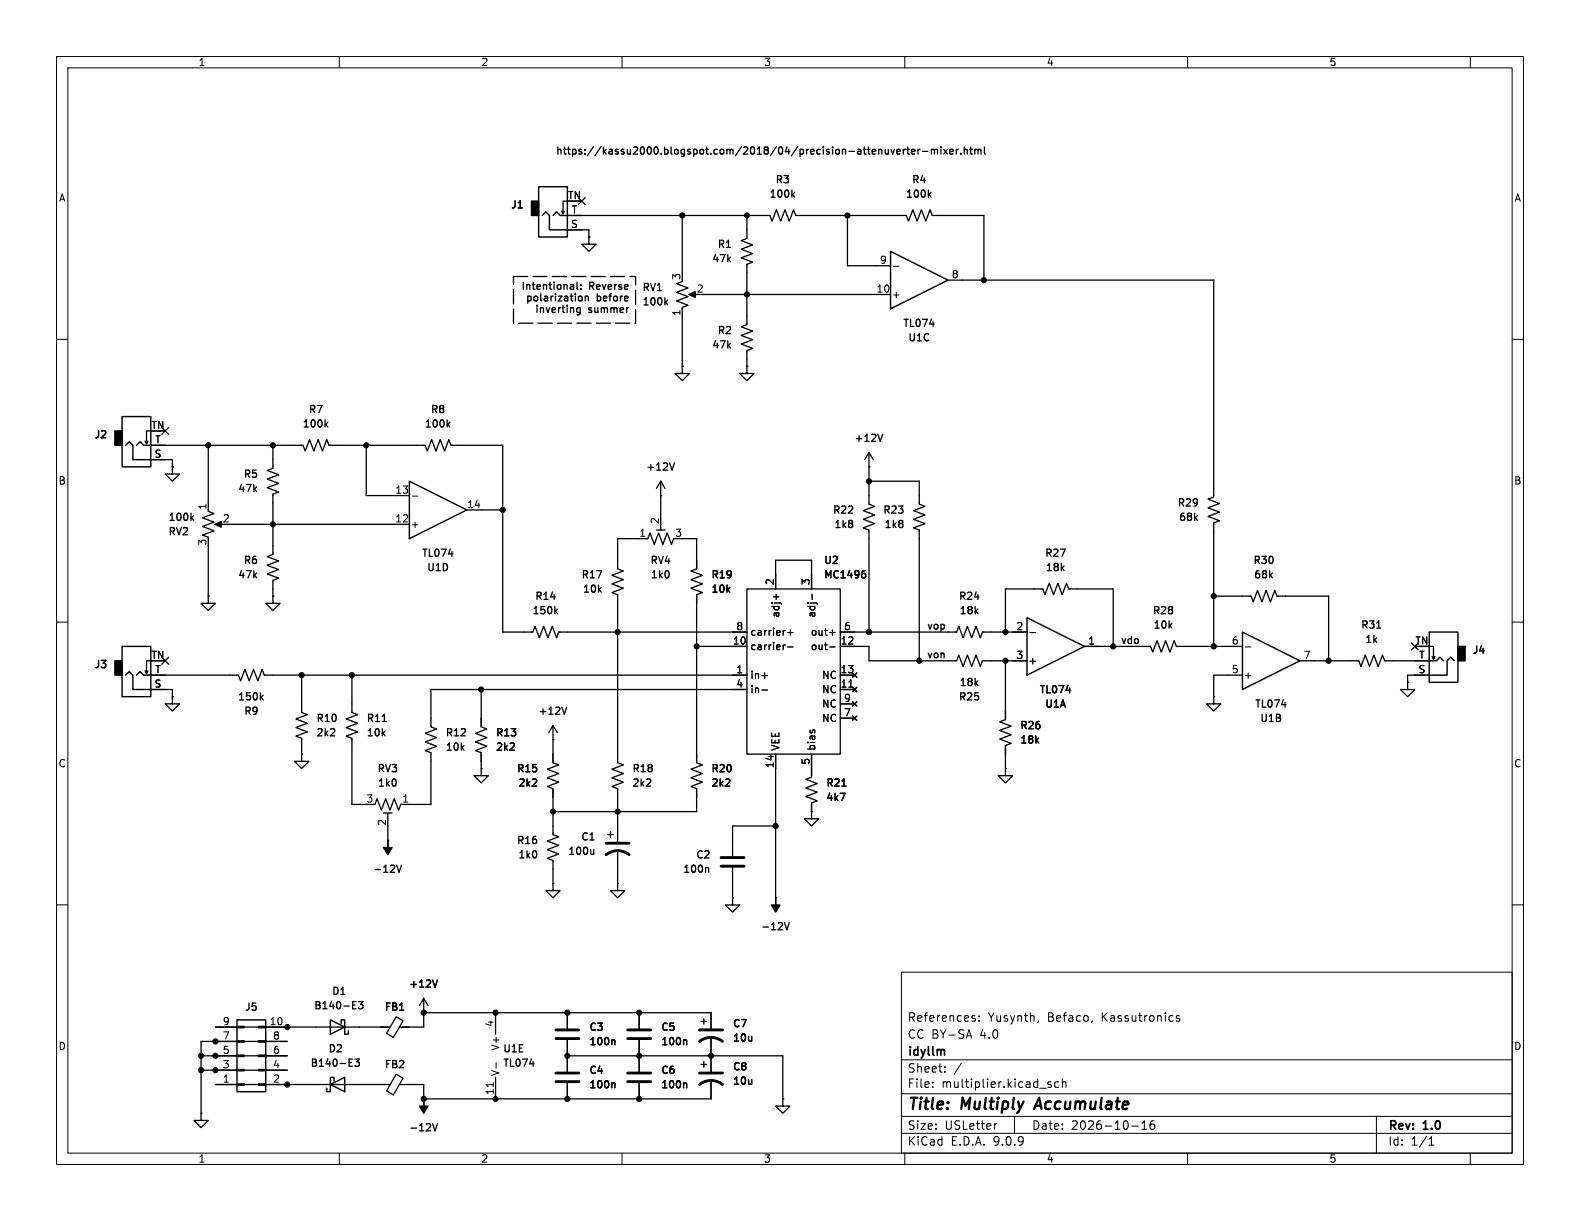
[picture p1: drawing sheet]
<svg xmlns="http://www.w3.org/2000/svg" width="279mm" height="216mm" viewBox="0 0 279 216" stroke-linecap="round" stroke-linejoin="round" font-family="sans-serif">
<g fill="none" stroke="#000" stroke-width=".18">
<path d="M10 10h259.4v195.9h-259.4zM12 12h255.4v191.9h-255.4zM60 10v2M110 10v2M160 10v2M210 10v2M260 10v2M158 47.1h1M10 60h2M267.4 60h2M72.9 87.7h1M10 110h2"/>
<path d="M134.7 119.5h1M137.3 105.1v.9M138.9 114l-.3 .1M139.3 111.9h.9M139.3 114.4h.9M139.8 111.4v.9M143.6 105.1v.9M146.7 111.9h1M146.7 114.4h1M182.1 111.9h1M220.2 114.4h1M267.4 110h2"/>
<path d="M134.7 122h1M150.1 121.5h.7M10 160h2M159.4 171.9h108v32h-108zM172.1 179.6l.3 .1M173.1 179.7v.1M208.6 179.7l-.4-.1-.2 .2 .1 .2 .5 .2v.3h-.6M267.4 160h2M87.2 191.4v.8M87.7 187.9v1M159.4 197.4h108M159.4 193.4h108"/>
<path d="M159.4 187.4h108M164.9 192.1v.2M164.9 191.4v.1M167.1 189.4v.2M167.1 188.7v.1M170 188l-1.3 1.9M171 183.2h.7M171.4 182.1l.5 1.5M172.1 180.1l.3 .1 .1 .2-.2 .2h-.3M173.1 180.4v.2M176.3 198.7l-.3 .1M179.4 197.4v3"/>
<path d="M183.6 180.5l-.1 .3M185.3 191.6l.6 .4-.2 .3-.4-.1M185.9 191.4l-.4-.1-.2 .2M187.2 191.4l-.4-.1-.3 .3v.4l.1 .2h.6M187.9 191.4l.2-.1 .3 .1 .1 .9M187.9 190.8v1.5M193.1 180.5l-.1 .3M200.1 199.1h1.2M201.9 199.7h.9M201.9 198.6l.5-.4v1.5M204.1 198.2a.59 .59 0 0 0-.7 .6v.6l.1 .2 .4 .1 .2-.2 .1-.5-.1-.2h-.5l-.2 .2M243.4 197.4v6.5"/>
<path d="M60 203.9v2M110 203.9v2M159.4 200.4h108M160 203.9v2M210 203.9v2M252.7 202.5h.9M252.7 201.4l.4-.4v1.5M260 203.9v2"/>
</g>
<path d="M183.8 194.1l-1 2" fill="none" stroke="#000" stroke-width=".4"/>
<g fill="none" stroke="#000" stroke-width=".25">
<path d="M95.2 33h5.1v8.9h-5.1zM95.9 38.1l.6-.6 .7 .6v2.5h3.1M97.8 38.1l.6-.6 .7 .6h1.2M157.5 44.5l10.1 5-10.1 5.1zM21.6 73.7h5.1v8.9h-5.1zM22.2 78.7l.7-.6 .6 .6v2.6h3.2M24.1 78.7l.7-.6 .6 .6h1.3M72.4 85.1l10.1 5.1-10.1 5.1zM21.6 114.3h5.1v8.9h-5.1zM22.2 119.4l.7-.7 .6 .7v2.5h3.2M24.1 119.4l.7-.7 .6 .7h1.3M181.6 109.2l10.2 5.1-10.2 5.1z"/>
<path d="M219.7 111.8l10.2 5-10.2 5.1zM252.7 111.8h5.1v8.9h-5.1zM252.7 116.8h1.3l.6-.6 .7 .6M257.2 116.8l-.7-.6-.6 .6v2.6h-3.2M41.9 180.3h5.1v12.7h-5.1zM58.4 180.3l2.6 1.3-2.6 1.3zM58.4 191.8l2.6-1.3v2.5zM59.1 191.1v-.6h-.7v2.5h-.6v-.6M60.3 181v-.7h.7v2.6h.6v-.7"/>
</g>
<g fill="none" stroke="#000" stroke-width=".23">
<path d="M91.6 36.8h.8M99.8 37.3l-.2 .5M100.3 38.1h35.8l.4 1 .8-2 .7 2 .8-2 .8 2 .7-2 .4 1h19.6l.4 1 .7-2 .8 2 .7-2 .8 2 .8-2 .3 1h9.2v11.4M100.3 35.6h-.7v2.2l-.3-.5M102.3 35l1.2 1.2M103.5 35l-1.2 1.2M120.6 38.1v10.2M132.1 38.1v4.1l-1 .3 2 .8-2 .8 2 .7-2 .8 2 .8-1 .3v10.7l-1 .4 2 .7-2 .8 2 .8-2 .7 2 .8-1 .4v2.8M140.2 34.4l.3 .5M140.5 34l-.5 .5M149.9 38.1v8.9h7.6M157.1 26.4v.8"/>
<path d="M157.1 27.1l-.4 .1M157.6 26.4l.3 .8 .3-.8M158.6 26.8l.6-.1-.1-.2-.3-.1-.2 .2 .1 .6h.4M159.7 26.4v.8M160.1 26.4l-.4 .2M160.3 26.4h.5M160.5 26v1.1l.3 .1M161.2 26.8l.6-.1-.1-.2-.3-.1-.2 .2 .1 .6h.4M162.3 26.4v.8M162.7 26.4l-.4 .2M163.1 26.8h1M164.3 34.4l.3 .5"/>
<path d="M164.6 34l-.4 .5M164.7 26.5l.4-.1 .1 .2M164.7 26.4v.8M165.2 26.6l.2-.2 .3 .1 .1 .7M165.2 26.6v.6M166.4 26v.1M166.4 26.4v.8M166.9 26.4l.6 .8M167.5 26.4l-.6 .8M168 26.8l.6-.1-.1-.2-.4-.1-.1 .2v.6h.5M169.1 26.4v.8M169.5 26.4l-.4 .2"/>
<path d="M169.9 27.1v.1M170.5 26.5l.2-.1 .3 .1 .1 .7M170.5 26v1.2M171.5 26.4h.5M171.7 26v1.1l.3 .1M172.4 26.5l.3-.1 .2 .2M172.4 26.4v.8M172.9 26.6l.2-.2 .3 .1 .1 .7M172.9 26.6v.6M174.1 26v1.1l.2 .1M92.5 49.9v1.3M94.3 49.9v1.1"/>
<path d="M95.6 51.9v1.1M97.3 49.9v1.1M98 49.9l-.1 .1M98 49.9v.1M99.6 54v1.1M100.3 40.6h3.8v1.3M101 50.3h.3l.1 .2v.7M101 51.9v1.1M101.4 51.1l-.4 .1M101.4 50.6l-.4 .1M101.7 51.9v.1M101.7 51.9l.1 .1"/>
<path d="M101.7 51.9v.2M102 54.7l.1 .5h.5M102 49.9v1.1l.2 .2M102.2 54.4l.4 .1M102.3 52.6l.2-.2h.3l.1 .2-.1 .6h-.3l-.2-.2M102.6 54.4v1l-.3 .3-.3-.1M102.7 51v.2M102.7 50.4v.1M103.5 52.4v.8M103.7 52.4l-.2 .1M104 52.4v.8M104.1 41.9v1.3h1.3l-1.3 1.3-1.2-1.3h1.2"/>
<path d="M104.1 41.9h.1M104.9 50l-.6-.1v1.3M105.6 51.9v1.3M111 52.4l.1 .3-.7 .1M111.2 54.4l-.3 .1M117.7 53.4l.4 .5M118.1 53.1l-.5 .5M120.6 49.8l-1 .4 2.1 .7-2.1 .8 2.1 .8-2.1 .7 2.1 .8-1.1 .4v10.4M122.2 52.1h1M124.5 52.1h33M164.4 57.3h.8M167.6 49.5h47v38.4l-1 .4 2 .7-2 .8 2 .8-2 .7 2 .8-1 .4v21.8"/>
<path d="M26.2 78l-.3 .5M26.7 78.7h26.9l.4 1.1 .7-2.1 .8 2.1 .8-2.1 .7 2.1 .8-2.1 .4 1h17l.4 1.1 .7-2.1 .8 2.1 .8-2.1 .7 2.1 .8-2.1 .4 1h9.1v33.1h5.3l.4-1.1 .8 2.1 .7-2.1 .8 2.1 .8-2.1 .7 2.1 .4-1h33.3M26.7 76.2h-.8v2.3l-.2-.5M28.6 75.6l1.2 1.2M29.8 75.6l-1.2 1.2M36.8 78.7v11.5M48.3 78.7v4.1l-1.1 .4 2.1 .7-2.1 .8 2.1 .8-2.1 .7 2.1 .8-1 .4v10.6l-1.1 .4 2.1 .8-2.1 .7 2.1 .8-2.1 .8 2.1 .7-1 .4v2.8M57.6 75l.4 .5M58 74.7l-.5 .4M64.8 78.7v8.9h7.6M79.2 75l.4 .5M79.6 74.7l-.5 .4"/>
<path d="M120.6 64.8v1.2h1.3l-1.3 1.3-1.2-1.3h1.2M120.6 64.8h.1M132.1 64.8v1.2h1.2l-1.2 1.3-1.3-1.3h1.3M132.1 64.8h.1M156.1 76.8l-.4 1.2M26.7 81.3h3.8v1.3M30.5 82.6v1.2h1.2l-1.2 1.3-1.3-1.3h1.3M30.5 82.6h.1M33.9 91.5l.3 .5M34.2 91.2l-.4 .5M36.8 90.4l1 .4-2 .8 2 .7-2 .8 2 .8-2 .7 1 .4v.3M36.8 96.5v8.9"/>
<path d="M38.4 92.7h1M40.6 92.7h31.8M79.3 97.9h.8M82.5 90.2h6.4M116.1 93.7h1.5M116.8 87.6h.1M116.8 85.1l-.7 1.3M116.8 85.1l.8 1.3M116.8 85.1v6.3M116.8 92.7v1M119.1 95.3l-.4 1-.7-2.1-.8 2.1-.7-2.1-.8 2.1-.8-2.1-.3 1.1h-5.4v5.3l1 .4-2 .7 2 .8-2 .8 2 .7-2 .8 1 .4v29.7l1 .4-2 .7 2 .8-2 .7 2 .8-2 .8 1 .3v9.4M119.3 81.9l-.5 1.2"/>
<path d="M120.6 95.3h2.6v5.3l-1 .4 2 .7-2 .8 2 .8-2 .7 2 .8-1 .4v29.7l1 .4-2 .7 2 .8-2 .7 2 .8-2 .8 1 .3v4.1h-25.4M150.7 92.1v.3M150.7 92.7v.5M153.7 82.6h.1M153.7 85.1h8.9v4.1l1 .3-2.1 .8 2.1 .8-2.1 .7 2.1 .8-2.1 .7 1.1 .4v23.1M153.7 80v9.2l1 .3-2 .8 2 .8-2 .7 2 .8-2 .7 1 .4v18.1M153.7 80l-.8 1.3M153.7 80l.7 1.3M159.6 92.1v.3M159.6 92.7v.5M26.2 118.6l-.3 .5M26.7 119.4h15.5l.3 1 .8-2 .8 2 .7-2 .8 2 .8-2 .3 1h85.4"/>
<path d="M26.7 116.8h-.8v2.3l-.2-.5M28.6 116.2l1.2 1.2M29.8 116.2l-1.2 1.2M36.8 105.4v1.3h1.3l-1.3 1.3-1.2-1.3h1.2M36.8 105.4h.1M48.3 105.4v1.3h1.2l-1.2 1.3-1.3-1.3h1.3M48.3 105.4h.1M53.3 119.4v6.6l1.1 .4-2.1 .7 2.1 .8-2.1 .8 2.1 .7-2.1 .8 1 .4v2.8M62.2 119.4v6.6l1 .4-2 .7 2 .8-2 .8 2 .7-2 .8 1 .4v11.6h2.6M98.2 108l.4 .5M98.6 107.7l-.5 .5M118.3 101.1v.8"/>
<path d="M123.2 114.3h8.9M132.1 104.1h16.5v29.3h-16.5zM137.2 104.1v-5h6.3v5M148.6 111.8h20.6l.3-1.1 .8 2.1 .8-2.1 .7 2.1 .8-2.1 .8 2.1 .3-1h7.9M148.6 114.3h5.1v2.5h15.5l.3-1 .8 2.1 .8-2.1 .7 2.1 .8-2.1 .8 2.1 .3-1.1h7.9M148.6 119.4h2.5M150.7 119l.8 .8M151.5 119l-.8 .8M152.6 101.4h.2l.3 .2-.1 .5-.4 .1M152.7 100.9h.3M177.8 111.8v-7.7h6.6l.4 1.1 .7-2.1 .8 2.1 .8-2.1 .7 2.1 .8-2.1 .4 1h7.8v10.2M177.8 116.8v10.5l-1 .3 2 .8-2 .8 2 .7-2 .8 2 .7-1 .4v4.1"/>
<path d="M191.8 114.3h11.7l.3 1 .8-2 .8 2 .7-2 .8 2 .7-2 .4 1h11.7M214.6 105.4h6.6l.4 1 .8-2 .7 2 .8-2 .8 2 .7-2 .4 1h9.1v11.4M219.7 119.4h-5.1v3.8M229.9 116.8h10.4l.4 1.1 .7-2.1 .8 2.1 .8-2.1 .7 2.1 .8-2.1 .4 1h7.8M243.4 111.1h.8M249.6 113.7l1.2 1.2M250.8 113.7l-1.2 1.2M252.7 114.3h.8v2.3l.2-.5M252.7 119.4h-3.8v1.3M253.2 116.1l.3 .5M26.7 121.9h3.8v1.3M30.5 123.2v1.3h1.2l-1.2 1.2-1.3-1.2h1.3"/>
<path d="M30.5 123.2h.1M46.2 123.3l.3 .5M46.5 122.9l-.4 .5M53.3 133.4v1.2h1.3l-1.3 1.3-1.2-1.3h1.2M53.3 133.4h.1M58.4 130.1h.8M59.1 129v.4M67.6 127.6h.7M70 138v.8M85.1 121.9v6.6l1 .4-2 .8 2 .7-2 .8 2 .8-2 .7 1 .4v2.8M85.1 135.9v1.3h1.3l-1.3 1.2-1.3-1.2h1.3M85.1 135.9h.1"/>
<path d="M90.2 132.7h.7M90.9 131.5v.4M94.1 139h.8M94.8 137.9v.4M97.8 128.3v6.6l1 .4-2 .7 2 .8-2 .7 2 .8-2 .8 1 .3v8.2l1 .4-2 .7 2 .8-2 .7 2 .8-2 .8 1 .3v4.1M97.8 130.8h.1M97.8 128.3l-.8 1.2M97.8 128.3l.8 1.2M100.2 125l-.4 1.3M114.3 139h.8M115 137.9v.4M128.3 139h.7"/>
<path d="M129 137.9v.4M132.1 121.9h-55.9v6.6l1 .4-2 .8 2 .7-2 .8 2 .8-2 .7 1 .4v9.1h-5.1M137.2 133.4v25.4M143.5 133.4v4l-1 .4 2 .8-2 .7 2 .8-2 .7 2 .8-1 .4v1.5M148.6 121.9h2.5M148.6 124.5h2.5M148.6 127h2.5M148.9 139h.7M150.7 121.5l.8 .8M150.7 124.1l.8 .7M150.7 126.6l.8 .8M151.5 121.5l-.8 .8"/>
<path d="M151.5 124.1l-.8 .7M151.5 126.6l-.8 .8M177.8 135.9v1.3h1.3l-1.3 1.2-1.3-1.2h1.3M177.8 135.9h.1M188.5 122.1h.8M214.6 123.2v1.3h1.3l-1.3 1.2-1.2-1.2h1.2M214.6 123.2h.1M226.6 124.6h.8M248.9 120.7v1.2h-1.3l1.3 1.3 1.3-1.3h-1.3M248.9 120.7h.1M66 142.2h.3l.4-1 .7 2.1 .8-2.1 .8 2.1 .7-2.1 .8 2.1 .4-1.1M67.8 143.8h1.5"/>
<path d="M68.6 148.6h.1M68.6 143.8v1M68.6 146.1v2.5M70.2 153l.4 1.2 .4-1.2M94.8 150.7v.8M97.8 156.2v1.3h1.3l-1.3 1.3-1.3-1.3h1.3M97.8 156.2h.1M105 150.2v.9M105 150.9l-.4 .2M107.4 147.6h1.1M107.9 147.1v1M109.2 156.2v1.3h1.3l-1.3 1.3-1.3-1.3h1.3"/>
<path d="M109.2 156.2h.1M109.2 150.4v5.8M125 153.4l.3 .2v.6M129.5 158.8v1.2h1.3l-1.3 1.3-1.2-1.3h1.2M129.5 158.8h.1M129.5 153.4v5.4M137.2 158.8h.1M137.2 146.1h-7.7v5.3M143.5 143.5v1.3h1.3l-1.3 1.3-1.3-1.3h1.3M143.5 143.5h.1M148.6 140.3h.8l-.5 1.2M62.4 178.4h.6"/>
<path d="M62.4 177.1h.6M63.4 177.1h.8l-.4 .5 .3 .1v.6l-.2 .1-.5-.1M70.1 179.8l1.2 .7-1.7 2.9-1.2-.7zM70.7 178.6h.7M74.9 179.1h.1M74.9 176.5v5.1h-4.3M74.9 179.1h50.8v2.8M74.9 176.5l-.7 1.3M74.9 176.5l.8 1.3M77.3 173.3l-.4 1.3M87.6 179.1v3.8M100.3 179.1v2.8"/>
<path d="M113 179.1v2.8M138.7 163.1l.5 1.3 .4-1.3M35.6 196.9v1.2h1.2l-1.2 1.3-1.3-1.3h1.3M35.6 196.9h.1M35.6 189.2h15.2M35.6 186.7h15.2M38.1 191.8h30.9M38.1 181.6h30.9M41.9 191.6h1.3v.3h-1.3zM41.9 189.1h1.3v.3h-1.3zM41.9 186.6h1.3v.2h-1.3zM41.9 184h1.3v.3h-1.3z"/>
<path d="M41.9 181.5h1.3v.2h-1.3zM45.7 191.6h1.3v.3h-1.3zM45.7 189.1h1.3v.3h-1.3zM45.7 186.6h1.3v.2h-1.3zM45.7 184h1.3v.3h-1.3zM45.7 181.5h1.3v.2h-1.3zM50.8 184.2h-15.2v12.7M61.7 188.5h.6M61.7 187.3h.6M62.8 187.3h.7l-.4 .4 .4 .2v.5l-.2 .1-.5-.1M70.1 189.9l1.2 .8-1.7 2.9-1.2-.7zM70.6 191.8h4.3v2.5"/>
<path d="M74.9 194.3h.1M76.5 198.7l.4 1.3 .4-1.3M87.6 190.5v3.8M93.7 188.1h.8M100.3 186.7h38.1v7.6M100.3 183.9v5.6M100.3 191.5v2.8M108.4 191.5l.3 .2v.6M108.4 183.9l.3 .2v.6M113 183.9v5.6M113 191.5v2.8M121.1 191.5l.3 .2v.6"/>
<path d="M121.1 183.9l.3 .2v.6M124 188.2h1M124 180.6h1M124.5 180.1v1M124.5 187.7v1M125.7 183.4v6.1M125.7 191v3.3h-50.8M132.9 183.2v.9M132.9 190.9v.8M132.9 191.6v.1M132.9 184h.1M138.4 194.3v1.3h1.3l-1.3 1.3-1.2-1.3h1.2"/>
<path d="M138.4 194.3h.1"/>
</g>
<path d="M121.8 52.1l1.1-.5v1zM38 92.7l1.1-.5v1zM68.6 148.6v1.3h.7l-.7 1.2-.8-1.2h.8zM137.2 158.8v1.2h.7l-.7 1.3-.8-1.3h.8zM74.9 194.3v1.3h.8l-.8 1.3-.7-1.3h.7z" fill="#000" stroke="#000" stroke-width=".23"/>
<path d="M94 35.6h1.2v2.5h-1.2zM20.3 76.2h1.3v2.5h-1.3zM20.3 116.8h1.3v2.6h-1.3zM257.8 114.3h1.3v2.5h-1.3z" fill="#000" stroke="#000" stroke-width=".25"/>
<g fill="none" stroke="#000" stroke-width=".51">
<path d="M107.2 151.1a3.3 3.3 0 0 1 4.1 0M107.2 149.1h4.1M127.5 151.6h4.1M127.5 153.2h4.1M98.3 189.7h4.1M98.3 191.3h4.1M98.3 182.1h4.1M98.3 183.6h4.1M111 189.7h4.1M111 191.3h4.1M111 182.1h4.1M111 183.6h4.1"/>
<path d="M123.7 191.8a3.3 3.3 0 0 1 4.1 0M123.7 184.2a3.3 3.3 0 0 1 4.1 0M123.7 189.7h4.1M123.7 182.1h4.1"/>
</g>
<path d="M90.8 48.9h21.6v8.3h-21.6z" fill="none" stroke="#000" stroke-width=".23" stroke-dasharray="2.5 .9"/>
<g fill="#000" stroke="#000" stroke-width=".18">
<circle cx="120.6" cy="38.1" r=".46"/>
<circle cx="132.1" cy="38.1" r=".46"/>
<circle cx="149.9" cy="38.1" r=".46"/>
<circle cx="132.1" cy="52.1" r=".46"/>
<circle cx="174" cy="49.5" r=".46"/>
<circle cx="36.8" cy="78.7" r=".46"/>
<circle cx="48.3" cy="78.7" r=".46"/>
<circle cx="64.8" cy="78.7" r=".46"/>
<circle cx="48.3" cy="92.7" r=".46"/>
<circle cx="88.9" cy="90.2" r=".46"/>
<circle cx="153.7" cy="85.1" r=".46"/>
<circle cx="53.3" cy="119.4" r=".46"/>
<circle cx="62.2" cy="119.4" r=".46"/>
<circle cx="109.2" cy="111.8" r=".46"/>
<circle cx="123.2" cy="114.3" r=".46"/>
<circle cx="153.7" cy="111.8" r=".46"/>
<circle cx="162.6" cy="116.8" r=".46"/>
<circle cx="177.8" cy="111.8" r=".46"/>
<circle cx="177.8" cy="116.8" r=".46"/>
<circle cx="196.8" cy="114.3" r=".46"/>
<circle cx="214.6" cy="105.4" r=".46"/>
<circle cx="214.6" cy="114.3" r=".46"/>
<circle cx="234.9" cy="116.8" r=".46"/>
<circle cx="85.1" cy="121.9" r=".46"/>
<circle cx="97.8" cy="143.5" r=".46"/>
<circle cx="109.2" cy="143.5" r=".46"/>
<circle cx="137.2" cy="146.1" r=".46"/>
<circle cx="74.9" cy="179.1" r=".46"/>
<circle cx="87.6" cy="179.1" r=".46"/>
<circle cx="100.3" cy="179.1" r=".46"/>
<circle cx="113" cy="179.1" r=".46"/>
<circle cx="35.6" cy="186.7" r=".46"/>
<circle cx="35.6" cy="189.2" r=".46"/>
<circle cx="38.1" cy="186.7" r=".46"/>
<circle cx="38.1" cy="189.2" r=".46"/>
<circle cx="38.1" cy="184.2" r=".46"/>
<circle cx="50.8" cy="181.6" r=".46"/>
<circle cx="50.8" cy="191.8" r=".46"/>
<circle cx="74.9" cy="194.3" r=".46"/>
<circle cx="87.6" cy="194.3" r=".46"/>
<circle cx="100.3" cy="186.7" r=".46"/>
<circle cx="100.3" cy="194.3" r=".46"/>
<circle cx="113" cy="186.7" r=".46"/>
<circle cx="113" cy="194.3" r=".46"/>
<circle cx="125.7" cy="186.7" r=".46"/>
</g>
<g font-size="2.8">
<text x="160.4" y="196.8">Title:</text>
<text x="170.1" y="196.8">Multiply</text>
<text x="184" y="196.8">Accumulate</text>
</g>
<g font-size="2.1">
<text x="160.4" y="183.9">CC BY-SA</text>
<text x="160.4" y="180.9">References:</text>
<text x="173.4" y="183.9">4.0</text>
<text x="174.7" y="180.9">Yusynth,</text>
<text x="185.3" y="180.9">Befaco,</text>
<text x="194.9" y="180.9">Kassutronics</text>
<text x="160.4" y="189.9">Sheet:</text>
<text x="160.4" y="187.1">idyllm</text>
<text x="160.4" y="192.6">File:</text>
<text x="166.5" y="192.6">multiplier.kicad_sch</text>
<text x="160.4" y="202.8">KiCad</text>
<text x="160.4" y="200">Size:</text>
<text x="167.1" y="200">USLetter</text>
<text x="168.1" y="202.8">E.D.A.</text>
<text x="175.7" y="202.8">9.0.9</text>
<text x="182.4" y="200">Date:</text>
<text x="189.4" y="200">2026-10-16</text>
<text x="245.4" y="200.2">Rev:</text>
<text x="245.4" y="202.8">Id:</text>
<text x="249.5" y="202.8">1/1</text>
<text x="251.8" y="200.2">1.0</text>
</g>
<g font-size="1.8">
<text x="35" y="11.9">1</text>
<text x="85" y="11.9">2</text>
<text x="135" y="11.9">3</text>
<text x="185" y="11.9">4</text>
<text x="235" y="11.9">5</text>
<text x="98.1" y="27.7">https://kassu2000.blogspot.com/2018/04/precision-attenuverter-mixer.html</text>
<text x="10.3" y="35.9">A</text>
<text x="100.3" y="35.3">TN</text>
<text x="135.9" y="35.3">100k</text>
<text x="137" y="32.7">R3</text>
<text x="160" y="35.3">100k</text>
<text x="161.1" y="32.7">R4</text>
<text x="267.7" y="35.9">A</text>
<text x="90.2" y="37.2">J1</text>
<text x="100.9" y="40.4">S</text>
<text x="101" y="37.8">T</text>
<text x="125.8" y="46.7">47k</text>
<text x="126.7" y="44.2">R1</text>
<text x="155.5" y="46.7">9</text>
<text x="92" y="51.8">Intentional:</text>
<text x="92.7" y="53.8">polarization</text>
<text x="104.1" y="51.8">Reverse</text>
<text x="105.5" y="53.8">before</text>
<text x="113.4" y="51.8">RV1</text>
<text x="120.4" y="49.6" transform="rotate(-90 120.4 49.6)">3</text>
<text x="123.1" y="51.8">2</text>
<text x="154.9" y="51.8">10</text>
<text x="157.6" y="52.9">+</text>
<text x="168.2" y="49.3">8</text>
<text x="94.4" y="55.9">inverting</text>
<text x="104" y="55.9">summer</text>
<text x="113.4" y="54.3">100k</text>
<text x="120.4" y="56" transform="rotate(-90 120.4 56)">1</text>
<text x="126.7" y="59.4">R2</text>
<text x="159.5" y="58.1">TL074</text>
<text x="125.8" y="61.9">47k</text>
<text x="160.4" y="60.7">U1C</text>
<text x="16.5" y="77.8">J2</text>
<text x="26.7" y="75.9">TN</text>
<text x="53.3" y="75.9">100k</text>
<text x="54.4" y="73.4">R7</text>
<text x="74.9" y="75.9">100k</text>
<text x="76" y="73.4">R8</text>
<text x="27.2" y="81">S</text>
<text x="27.4" y="78.5">T</text>
<text x="114.1" y="83.5">+12V</text>
<text x="150.9" y="78.4">+12V</text>
<text x="10.3" y="85.9">B</text>
<text x="41.9" y="87.3">47k</text>
<text x="42.9" y="84.8">R5</text>
<text x="69.8" y="87.4">13</text>
<text x="82.5" y="89.9">14</text>
<text x="208.1" y="89.9">R29</text>
<text x="267.7" y="85.9">B</text>
<text x="29.6" y="95">RV2</text>
<text x="29.6" y="92.4">100k</text>
<text x="36.6" y="90.2" transform="rotate(-90 36.6 90.2)">1</text>
<text x="39.3" y="92.5">2</text>
<text x="69.8" y="92.5">12</text>
<text x="72.5" y="93.6">+</text>
<text x="113" y="95">1</text>
<text x="116.6" y="92.8" transform="rotate(-90 116.6 92.8)">2</text>
<text x="119.3" y="95">3</text>
<text x="147.1" y="91.1">R22</text>
<text x="147.4" y="93.7">1k8</text>
<text x="156" y="91.1">R23</text>
<text x="156.2" y="93.7">1k8</text>
<text x="208.3" y="92.4">68k</text>
<text x="36.6" y="96.6" transform="rotate(-90 36.6 96.6)">3</text>
<text x="42.9" y="100">R6</text>
<text x="74.4" y="98.8">TL074</text>
<text x="75.3" y="101.3">U1D</text>
<text x="114.8" y="100">RV4</text>
<text x="145.5" y="100">U2</text>
<text x="184.6" y="98.8">R27</text>
<text x="184.8" y="101.3">18k</text>
<text x="221.5" y="100">R30</text>
<text x="41.9" y="102.6">47k</text>
<text x="94.5" y="106.4">R14</text>
<text x="102.7" y="102.6">R17</text>
<text x="102.9" y="105.1">10k</text>
<text x="114.9" y="102.6">1k0</text>
<text x="125.6" y="105.1">10k</text>
<text x="125.6" y="102.6">R19</text>
<text x="136.9" y="103.6" transform="rotate(-90 136.9 103.6)">2</text>
<text x="143.3" y="103.6" transform="rotate(-90 143.3 103.6)">3</text>
<text x="145.5" y="102.6">MC1496</text>
<text x="169.4" y="106.4">R24</text>
<text x="221.6" y="102.6">68k</text>
<text x="94" y="108.9">150k</text>
<text x="130.1" y="111.5">8</text>
<text x="132.6" y="112.6">carrier+</text>
<text x="138" y="109.3" transform="rotate(-90 138 109.3)">adj+</text>
<text x="143.3" y="112.6">out+</text>
<text x="144.4" y="109.3" transform="rotate(-90 144.4 109.3)">adj-</text>
<text x="149.2" y="111.5">6</text>
<text x="163.8" y="111.4">vop</text>
<text x="169.5" y="108.9">18k</text>
<text x="179.6" y="111.5">2</text>
<text x="198.1" y="114">vdo</text>
<text x="203.7" y="108.9">R28</text>
<text x="203.8" y="111.5">10k</text>
<text x="240.5" y="111.5">R31</text>
<text x="16.5" y="118.5">J3</text>
<text x="26.7" y="116.6">TN</text>
<text x="27.4" y="119.1">T</text>
<text x="129.5" y="114">10</text>
<text x="130.1" y="119.1">1</text>
<text x="132.6" y="115.2">carrier-</text>
<text x="143.3" y="115.2">out-</text>
<text x="148.5" y="114">12</text>
<text x="148.5" y="119.1">13</text>
<text x="163.8" y="116.5">von</text>
<text x="179.6" y="116.6">3</text>
<text x="181.7" y="117.7">+</text>
<text x="192.3" y="114">1</text>
<text x="217.7" y="119.1">5</text>
<text x="217.7" y="114">6</text>
<text x="230.4" y="116.6">7</text>
<text x="241.2" y="114">1k</text>
<text x="250.2" y="114">TN</text>
<text x="250.8" y="119.1">S</text>
<text x="250.9" y="116.6">T</text>
<text x="260.2" y="115.9">J4</text>
<text x="27.2" y="121.7">S</text>
<text x="41.9" y="124.2">150k</text>
<text x="130.1" y="121.7">4</text>
<text x="132.6" y="120.2">in+</text>
<text x="132.6" y="122.8">in-</text>
<text x="145.3" y="120.2">NC</text>
<text x="145.3" y="122.8">NC</text>
<text x="145.3" y="125.3">NC</text>
<text x="148.5" y="121.7">11</text>
<text x="149.2" y="124.2">9</text>
<text x="169.4" y="124.2">R25</text>
<text x="169.5" y="121.6">18k</text>
<text x="183.7" y="122.9">TL074</text>
<text x="184.7" y="125.4">U1A</text>
<text x="219.8" y="120.2">+</text>
<text x="221.8" y="125.4">TL074</text>
<text x="43" y="126.7">R9</text>
<text x="55.8" y="130.5">2k2</text>
<text x="55.8" y="128">R10</text>
<text x="64.7" y="130.5">10k</text>
<text x="64.7" y="128">R11</text>
<text x="78.6" y="130.5">R12</text>
<text x="87.5" y="130.5">R13</text>
<text x="95" y="126.7">+12V</text>
<text x="145.3" y="127.9">NC</text>
<text x="149.2" y="126.7">7</text>
<text x="180.2" y="131.8">18k</text>
<text x="180.2" y="129.2">R26</text>
<text x="222.7" y="128">U1B</text>
<text x="10.3" y="135.9">C</text>
<text x="66.6" y="136.9">RV3</text>
<text x="78.6" y="133.1">10k</text>
<text x="87.5" y="133.1">2k2</text>
<text x="91.2" y="136.9">R15</text>
<text x="111.7" y="136.9">R18</text>
<text x="125.6" y="136.9">R20</text>
<text x="136.9" y="135.9" transform="rotate(-90 136.9 135.9)">14</text>
<text x="138" y="132.8" transform="rotate(-90 138 132.8)">VEE</text>
<text x="143.3" y="135.3" transform="rotate(-90 143.3 135.3)">5</text>
<text x="144.4" y="132.8" transform="rotate(-90 144.4 132.8)">bias</text>
<text x="267.7" y="135.9">C</text>
<text x="64.7" y="142">3</text>
<text x="66.6" y="139.4">1k0</text>
<text x="71" y="142">1</text>
<text x="91.5" y="139.4">2k2</text>
<text x="111.7" y="139.4">2k2</text>
<text x="125.6" y="139.4">2k2</text>
<text x="145.9" y="141.9">4k7</text>
<text x="145.9" y="139.4">R21</text>
<text x="68.3" y="146.1" transform="rotate(-90 68.3 146.1)">2</text>
<text x="91.2" y="149.6">R16</text>
<text x="102.6" y="148.9">C1</text>
<text x="65.8" y="154.6">-12V</text>
<text x="91.5" y="152.1">1k0</text>
<text x="100.3" y="151.5">100u</text>
<text x="120.6" y="154.6">100n</text>
<text x="122.9" y="152.1">C2</text>
<text x="134.4" y="164.8">-12V</text>
<text x="43.1" y="179">J5</text>
<text x="55.4" y="178.8">B140-E3</text>
<text x="58.6" y="176.2">D1</text>
<text x="67.8" y="179">FB1</text>
<text x="72.2" y="175">+12V</text>
<text x="10.3" y="185.9">D</text>
<text x="39.3" y="183.9">7</text>
<text x="39.3" y="181.4">9</text>
<text x="47.6" y="181.4">10</text>
<text x="48.2" y="183.9">8</text>
<text x="87.4" y="181.7" transform="rotate(-90 87.4 181.7)">4</text>
<text x="88.5" y="185.9" transform="rotate(-90 88.5 185.9)">V+</text>
<text x="104" y="182.6">C3</text>
<text x="104" y="185.1">100n</text>
<text x="116.7" y="182.6">C5</text>
<text x="116.7" y="185.1">100n</text>
<text x="129.4" y="182">C7</text>
<text x="129.4" y="184.5">10u</text>
<text x="267.7" y="185.9">D</text>
<text x="39.3" y="191.5">1</text>
<text x="39.3" y="189">3</text>
<text x="39.3" y="186.4">5</text>
<text x="48.2" y="191.5">2</text>
<text x="48.2" y="189">4</text>
<text x="48.2" y="186.4">6</text>
<text x="54.7" y="188.9">B140-E3</text>
<text x="57.9" y="186.4">D2</text>
<text x="67.8" y="189.2">FB2</text>
<text x="88.5" y="190.4" transform="rotate(-90 88.5 190.4)">V-</text>
<text x="88.8" y="186.4">U1E</text>
<text x="88.8" y="188.9">TL074</text>
<text x="104" y="190.2">C4</text>
<text x="116.7" y="190.2">C6</text>
<text x="129.4" y="189.6">C8</text>
<text x="87.4" y="193.7" transform="rotate(-90 87.4 193.7)">11</text>
<text x="104" y="192.7">100n</text>
<text x="116.7" y="192.7">100n</text>
<text x="129.4" y="192.1">10u</text>
<text x="72.2" y="200.4">-12V</text>
<text x="35" y="205.8">1</text>
<text x="85" y="205.8">2</text>
<text x="135" y="205.8">3</text>
<text x="185" y="205.8">4</text>
<text x="235" y="205.8">5</text>
</g>
</svg>
